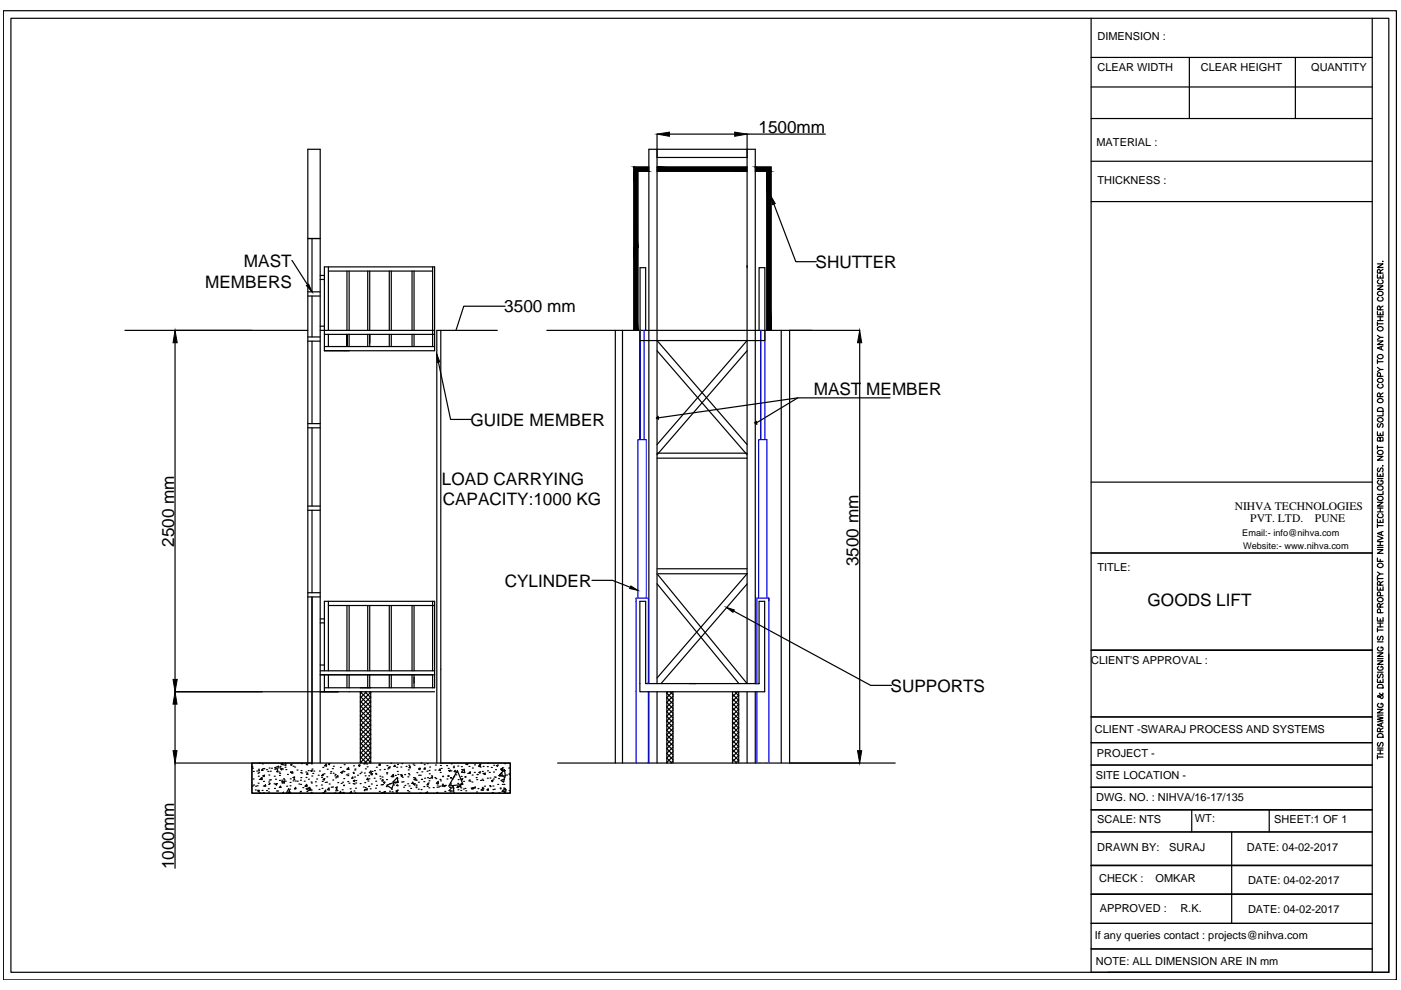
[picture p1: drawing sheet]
<svg xmlns="http://www.w3.org/2000/svg" width="297mm" height="210mm" viewBox="0 0 297 210" stroke-linecap="round" stroke-linejoin="round" font-family="sans-serif">
<!-- layer: 0 -->
<g fill="none" stroke="#000" stroke-width=".25">
<path d="M.7 2.3h295.4v205.5h-295.4zM2.3 3.9h292.2v202.2h-292.2zM231.3 3.9v202.2h59.6v-202.2M231.3 12.2h59.6M231.3 18.4h59.6M252.2 12.2v12.9M274.6 12.2v12.9M137.6 35.4h-3.2v34.6h.8v-33.7h2.4M139.3 31.7v113.2M139.3 28.4v5h19.1M139.3 36.3h19.1M139.3 35.4h19.1"/>
<path d="M141.9 28.4h13.9M160.1 36.3h2.5v33.7M160.1 35.4h3.4v34.6M175 28.4h-16.6v28.4M231.3 25.1h59.6M231.3 34.2h59.6M61.9 55.2l3.3 5.2M65.3 50.6h2.6M66.2 50.6v11.3M67.9 58.4h.9M67.9 59.3h.9M68.8 56.6h23.3v17.8h-23.3z"/>
<path d="M69.6 56.6v13.4M69.6 57.5h22.1M73.6 57.5v12.5M74 57.5v12.5M78 57.5v12.5M78.4 57.5v12.5M82.5 57.5v12.5M83 57.5v12.5M87.4 57.5v12.5M87.8 57.5v12.5M91.7 56.6v16.9M158.4 56.3v88.6l-19.1-23.2h19.1l-19.1 22"/>
<path d="M164.1 43.3l4.6 12.2h4.4M231.3 42.7h59.6M292 58.2v.8h1.2v-.8M292 56h1.2l-1.2 .7h1.2M292.3 59.3a.43 .43 0 0 0-.3 .5 .43 .43 0 0 0 .5 .4h.3a.44 .44 0 0 0 .4-.4 .44 .44 0 0 0-.2-.5M292.6 57.9v-.5l-.3-.3-.3 .3v.5h1.2M292.6 58.5v.5M293.2 55.4v.1zM293.2 57.1l-.6 .4M26.5 70h38.8M37.1 72.7v71.3M65.3 71.4h2.6"/>
<path d="M65.3 72.3h2.6M65.3 61.9h2.6M65.3 62.8h2.6M66.2 62.8v8.6M66.2 72.3v17.5M67.9 70h24.2M67.9 69.2h.9M68.8 70.9h23.3M68.8 73.5h23.3M69.6 70.9v2.6M73.6 73.4v-2.5v2.6M74 70.9v2.6"/>
<path d="M78 70.9v2.6M78.4 72.7v-1.8v2.6M82.5 70.9v2.6M83 70.9v2.6M87.4 70.9v2.6M87.8 70.9v2.6M92.9 76.8l2.6 12.1h4.4M93.5 70v91.8M105.4 70h-12.8v91.8M107.1 64.9h-8.8l-1.6 5.1M115.9 70h66.4M130.5 70v91.8"/>
<path d="M132 70v91.8M136.9 70v-13.2h-1.2v15.4h26.5v-15.4h-1.3v13.2M139.3 72.2l19.1 22.1M139.3 74.4l19.1 22M158.4 72.2l-19.1 22.1M158.4 74.4l-19.1 22M165.6 70v91.8M167.4 70v91.8M182.3 72.7v86.5M292 72.3h1.2l-1.2 .8h1.2M292 66v.7h1.2v-.7M292 60.6h1.2l-1.2 .8h1.2"/>
<path d="M292 68.3v.7M292 76.3v.8M292 77.9l.6 .4M292 76.7h1.2M292 71.1l.6 .4M292 68.7h1.2M292 68h1.2M292 67.2h1.2M292.2 69.4a.58 .58 0 0 1 .7-.1 .58 .58 0 0 1 .3 .6 .58 .58 0 0 1-.7 .3 .58 .58 0 0 1-.4-.7zM292.2 61.9a.58 .58 0 0 1 .7-.1 .58 .58 0 0 1 .3 .6 .58 .58 0 0 1-.7 .3 .58 .58 0 0 1-.4-.7zM292.3 63l-.3 .3a.58 .58 0 0 0 .7 .6 .58 .58 0 0 0 .5-.7l-.2-.2M292.6 65.7l-.1-.8h-.3l-.2 .8h1.2"/>
<path d="M292.6 66.3v.4M292.6 67.2v.8M292.7 79.8l-.1-.7h-.4l-.2 .7h1.2M292.8 73.5v.6M293.2 78.3h-.6l-.6 .5M293.2 73.3l-1.2 .5 1.2 .4M293.2 71.5h-.6l-.6 .5M293.2 64.9l-.6 .4M65.3 89.8h2.6M65.3 90.7h2.6M66.2 90.7v16.6M139.3 96.1h19.1"/>
<path d="M139.3 97.1h19.1M160.3 89.4l.1 .5-.3-.3zM169.1 84.4l-29.8 4.2 .2-.3 .1 .5-.3-.2M188.7 84.4h-19.6l-8.7 5.2M292 96.8h1.2l-1.2 .8h1.2M292 91.6v.7h1.2v-.7M292 94.5v.7M292 94.9h1.2M292.2 99.2l-.2 .3 .2 .5 .3-.1 .4-.7h.2l.1 .3-.1 .5M292.2 89.8l-.2 .3 .2 .5 .3-.1 .2-.6h.5v.4l-.1 .3M292.2 88.7a.58 .58 0 0 1 .7-.1 .58 .58 0 0 1 .3 .6 .58 .58 0 0 1-.7 .3 .58 .58 0 0 1-.4-.7zM292.2 86.6l.8-.1 .2 .1v.6h-1.2z"/>
<path d="M292.2 84.6a.58 .58 0 0 1 .7-.1 .58 .58 0 0 1 .3 .7 .58 .58 0 0 1-.7 .2 .58 .58 0 0 1-.4-.7zM292.3 81.4a.43 .43 0 0 0-.3 .5 .43 .43 0 0 0 .5 .4h.3a.44 .44 0 0 0 .4-.4 .44 .44 0 0 0-.2-.5M292.6 93l.2-.3h.3l.1 .3v.5h-1.2l.2-.8h.3l.1 .8M292.6 84.1v-.5l-.3-.3-.3 .3v.5h1.2M292.6 91.8v.5M293.2 98.7v.1zM293.2 87.5v.7h-1.2M293.2 83.3l-.6 .4M65.3 108.2h2.6M65.3 107.3h2.6M66.2 108.2v17.5M231.3 117.2h59.6"/>
<path d="M231.3 102.2h59.6M292 118.3v.7h1.2M292 116.5h1.2l-1.2 .8h1.2M292 113.7l1.2 .4-1.2 .5M292 110.1v.7h1.2v-.7M292 106.5h1.2l-1.2 .8h1.2M292 100.3v.7h1.2v-.7M292 111.1v.7M292 116.1h1.2M292 115.6h1.2M292 114.8h1.2M292 111.4h1.2"/>
<path d="M292 108.5h1.2M292 107.7h1.2M292 101.5h1.2M292.2 119.5a.58 .58 0 0 1 .7-.1 .58 .58 0 0 1 .3 .7 .58 .58 0 0 1-.7 .2 .58 .58 0 0 1-.4-.6zM292.3 108.9a.43 .43 0 0 0-.3 .5 .43 .43 0 0 0 .5 .4h.3a.44 .44 0 0 0 .4-.4 .44 .44 0 0 0-.2-.5M292.3 101.8a.43 .43 0 0 0-.3 .5 .43 .43 0 0 0 .5 .4h.3a.42 .42 0 0 0 .4-.4 .42 .42 0 0 0-.4-.5v.3M292.6 100.6v.4M292.6 107.7v.8M292.6 110.3v.5M292.6 114.8v.8M292.6 118.6v.4M292.8 112.8v.6"/>
<path d="M293.2 112.7l-1.2 .4 1.2 .5M293.2 104.2v.6h-1.2M65.3 126.6h2.6M65.3 125.7h2.6M66.2 126.6v35.2M67.9 131.2h.9M67.9 132.1h.9M69.6 127.5v14.7M69.6 128.4h22.5M73.6 128.4v13.8M74 128.4v13.8M78 128.4v13.8"/>
<path d="M78.4 128.4v13.8M82.5 128.4v13.8M83 128.4v13.8M87.4 128.4v13.8M87.8 128.4v13.8M91.7 127.5v14.7M125.5 123h4.4l3.7 1.5M139.3 120.6h19.1M139.3 123.8l17.4 21.1M155.6 129.6l29 15.7h4.4M158.4 123.8l-18.2 21.1M290.9 137.9h-59.6h59.6"/>
<path d="M292 138.4h1.2l-1.2 .8h1.2M292 130.9v.8h1.2v-.8M292 124.4v.7h1.2v-.7M292 132.1h1.2M292 122.2v.8M292 133.2v.8M292 139.6h1.2M292 136.1h1.2M292 133.6h1.2M292 132.9h1.2M292 122.7h1.2M292 121.3l.6 .4"/>
<path d="M292.1 126.9a.55 .55 0 0 1 .8-.2 .55 .55 0 0 1 .2 .8 .57 .57 0 0 1-.7 .1 .57 .57 0 0 1-.3-.7zM292.2 134.9l-.2 .3 .2 .5 .3-.1 .4-.7h.2l.1 .3-.1 .5M292.3 137.2a.43 .43 0 0 0-.3 .5 .43 .43 0 0 0 .5 .3h.3a.42 .42 0 0 0 .4-.4 .42 .42 0 0 0-.4-.4v.2M292.6 128.7v-.5l-.3-.3-.3 .3v.5h1.2M292.6 124.1v-.5l-.3-.3-.3 .3v.5h1.2M292.6 124.7v.4M292.6 131.2v.5M292.6 132.1v.8M292.7 129.9l-.1-.7-.3-.1-.3 .3v.5h1.2M292.7 126.3l-.1-.7-.3-.1-.3 .3v.5h1.2M293.2 121.7h-.6l-.6 .5M293.2 127.9l-.6 .4"/>
<path d="M293.2 123.3l-.6 .4M294.5 138.7v67.4h-59.6M37.1 146.7h30.8M37.1 149.3v9.9M67.9 143.1h24.2M67.9 142.2h24.2M67.9 141h.9M68.8 142.2v-14.7h23.3v18.3h-23.3M68.8 143.1v3.6M69.6 143.1v2.7M71.7 146.7h-3.8h24.2M73.6 143.1v2.7"/>
<path d="M74 143.1v2.7M76.4 159.5l2.2 2.2M76.4 158.5l2.2 2.2M76.4 157.5l2.2 2.2M76.4 156.5l2.2 2.2M76.4 155.6l2.2 2.1M76.4 154.5l2.2 2.2M76.4 153.6l2.2 2.2M76.4 152.6l2.2 2.2M76.4 151.6l2.2 2.2M76.4 150.7l2.2 2.1M76.4 149.6l2.2 2.2"/>
<path d="M76.4 148.7l2.2 2.2M76.4 147.7l2.2 2.2M76.4 146.7l2.2 2.2M76.4 146.7v15.1M76.7 146.7l-.3 .3M77.4 146.7l1.2 1.2M77.7 146.7l-1.3 1.3M78 143.1v2.7M78.3 146.7l.3 .2M78.4 143.1v2.7M78.6 146.8l-2.2 2.2M78.6 147.8l-2.2 2.1"/>
<path d="M78.6 148.7l-2.2 2.2M78.6 149.7l-2.2 2.2M78.6 150.7l-2.2 2.2M78.6 151.7l-2.2 2.2M78.6 152.7l-2.2 2.1M78.6 153.7l-2.2 2.1M78.6 154.6l-2.2 2.2M78.6 155.6l-2.2 2.2M78.6 156.6l-2.2 2.2M78.6 157.6l-2.2 2.2M78.6 158.6l-2.2 2.1M78.6 159.5l-2.2 2.2"/>
<path d="M78.6 146.7v15.1M82.5 143.1v2.7M83 143.1v2.7M87.4 143.1v2.7M87.8 143.1v2.7M91.7 143.1v2.7M137.6 144.9v-113.2h22.5v113.2h.8M137.6 146.7v15.1M139.3 144.9h8.3M139.3 144.9h-2.4v-17.4h-1.2v19.2h26.4v-19.2h-1.2v17.4M139.3 146.7v15.1M141.4 159.8l1.3 1.3"/>
<path d="M141.4 156.8l1.3 1.3M141.4 155.8l1.3 1.3M141.4 154.8l1.3 1.4M141.4 150.9l1.3 1.3M141.4 149.9l1.3 1.3M141.4 147l1.3 1.3M141.4 146.7v15.1M141.6 146.7l-.2 .2M142.1 146.7l.6 .6M142.6 146.7l-1.2 1.2 1.3 1.4M142.7 147.6l-1.3 1.3 1.3 1.3M142.7 148.6l-1.3 1.3"/>
<path d="M142.7 149.5l-1.3 1.4M142.7 150.5l-1.3 1.3 1.3 1.4M142.7 151.5l-1.3 1.4 1.3 1.3M142.7 152.5l-1.3 1.3 1.3 1.3M142.7 153.5l-1.3 1.3M142.7 154.5l-1.3 1.3M142.7 155.4l-1.3 1.3M142.7 156.4l-1.3 1.4 1.3 1.3M142.7 157.4l-1.3 1.3 1.3 1.3M142.7 158.4l-1.3 1.3M142.7 159.4l-1.3 1.3M142.7 146.7v15.1"/>
<path d="M146.1 144.9h14.8M155.3 159.9l1.3 1.3M155.3 158.9l1.3 1.4M155.3 158l1.3 1.3M155.3 157l1.3 1.3M155.3 156l1.3 1.3M155.3 155l1.3 1.3M155.3 154l1.3 1.3M155.3 153.1l1.3 1.3M155.3 152.1l1.3 1.3M155.3 151.1l1.3 1.3M155.3 150.1l1.3 1.3"/>
<path d="M155.3 149.1l1.3 1.3M155.3 148.2l1.3 1.3M155.3 147.2l1.3 1.3M155.3 146.7v15.1M155.4 146.7l-.1 .1M155.8 146.7l.8 .8M156.4 146.7l-1.1 1M156.6 147.4l-1.3 1.3M156.6 148.4l-1.3 1.3M156.6 149.3l-1.3 1.4M156.6 150.4l-1.3 1.3M156.6 151.3l-1.3 1.3"/>
<path d="M156.6 152.3l-1.3 1.3M156.6 153.3l-1.3 1.3M156.6 154.2l-1.3 1.4M156.6 155.3l-1.3 1.3M156.6 156.2l-1.3 1.4M156.6 157.2l-1.3 1.3M156.6 158.2l-1.3 1.3M156.6 159.2l-1.3 1.3M156.6 146.7v15.1M158.4 146.7v15.1M160.1 146.7v15.1M231.3 152h59.6"/>
<path d="M231.3 157.5h59.6M292 152l1.2 .2-1.2 .3 1.2 .3-1.2 .3M292 150.4h1.2l-1.2 .8h1.2M292 144v.7h1.2v-.7M292 140.1h1.2l-1.2 .8h1.2M292 159.8h1.2M292 159h1.2M292 158.6h1.2M292 151.6h1.2M292 142.5h1.2M292.2 157.4l-.2 .3 .2 .5 .3-.1 .4-.7h.2l.1 .3-.1 .5M292.2 155.6l.3-.1 .6 .1 .1 .7h-1.2z"/>
<path d="M292.2 145.2h.9l.1 .7h-1.2zM292.2 142.9l-.2 .3 .2 .5 .3-.1 .4-.7h.2l.1 .3-.1 .5M292.3 149.1a.43 .43 0 0 0-.3 .5 .43 .43 0 0 0 .5 .4h.3a.42 .42 0 0 0 .4-.5 .42 .42 0 0 0-.4-.4v.3M292.3 141.3a.41 .41 0 0 0-.3 .5 .41 .41 0 0 0 .5 .3h.3a.4 .4 0 0 0 .4-.4 .4 .4 0 0 0-.4-.4v.2M292.6 147l-.1 .1a.73 .73 0 0 1 .6 .9l-.2 .1-.2-.1-.2-.5h-.3l-.2 .1 .2 .2h.3l.7-.5-.1-.3M292.6 155.1v-.6l-.4-.1-.2 .7h1.2M292.6 144.3v.4M292.6 159v.8M292.8 153.4v.6M293.2 153.2l-1.2 .5 1.2 .4M293.2 154.4l-.6 .4M53.4 161.8h54.8v6.4h-54.8z"/>
<path d="M53.4 162.6h.1M53.4 161.8h-16.3v22.3M53.5 166.7h.1M53.5 162.9h.1M53.7 165.2h.1M53.7 163.6h.1M53.7 166.4h.1M54.1 167.5h.1M54.2 166.7h.1M54.4 163.5h.1M54.5 166.6h.1M54.6 167.5h.1"/>
<path d="M54.7 163.9h.1M54.7 167.7l.3-.1-.1 .3zM54.7 166.1h.1M54.8 164.6h.1M54.8 163.1h.1M54.8 163.4h.1M54.8 163.7h.1M54.9 161.8h.1M55 165.3h.1M55.1 168.1h.1M55.2 165.2l.3-.3 .1 .4zM55.4 165h.1"/>
<path d="M55.6 167.6h.1M55.6 162h.1M55.7 163.1v.3l-.3-.1zM55.7 164.5l.4-.1-.1 .3zM55.8 166.7h.1M55.8 168.1h.1M55.9 165.7h.1M55.9 163h.1M56 163h.1M56.3 166.4v.3h-.2zM56.5 167.6h.1M56.5 163.2h.1"/>
<path d="M56.8 163.6h.1M56.9 167.2h.1M56.9 167.9h.1M57 165.8h.1M57 166.3h.1M57 164.3h.1M57.1 162.8h.1M57.1 165.4h.1M57.1 166.1h.1M57.3 163.5h.1M57.3 165.3h.1M57.6 162.9h.1"/>
<path d="M58.1 166.2h.1M58.2 164.6h.1M58.2 167.2h.1M58.2 163.1h.1M58.3 162.8l.8-.3-.3 .6zM58.4 165.2h.1M58.4 166.3l.3-.2-.1 .3zM58.6 166.1h.1M58.6 167.7h.1M58.9 167.7h.1M58.9 163.4v.2h-.2zM59.2 163.7h.1"/>
<path d="M59.2 166.9h.1M59.3 165.5h.1M59.3 164.4h.1M59.3 164h.1M59.3 162.8h.1M59.4 162.5h.1M59.4 166.9h.1M59.5 166.7v.2h-.2zM59.5 163.1l.3-.2-.1 .3zM59.7 165.4h.1M59.7 165.7h.1M59.8 166h.1"/>
<path d="M59.9 163.1h.1M59.9 168.2l.2-.2v.2M59.9 161.8l-.3 .3 1 .1v-.4M60.1 165.1h.1M60.2 165.3h.1M60.3 165.6v.4h-.4zM60.4 162.7h.1M60.5 165.6h.1M60.6 163.2h.1M60.7 168.2l.5-1 .3 1M60.8 166.7h.1M60.9 164.2h.1"/>
<path d="M61.2 168.2l-.1-.1 .3-.1-.1 .2M61.2 167.8h.1M61.4 167.3h.1M61.5 168.1h.1M61.5 165.9h.1M61.5 166.6h.1M61.5 165.1h.1M61.6 163.6h.1M61.6 163.8h.1M61.7 162.2h.1M62 163.6l.1 .3h-.3zM62.1 165.6h.1"/>
<path d="M62.1 162.5h.1M62.1 164.8l.4-.1-.1 .3zM62.3 165.3h.1M62.5 162.6h.1M62.5 167.2h.1M62.6 165.6h.1M62.7 166.9v.3h-.3zM63 163.3h.1M63 165.6h.1M63.4 166.2h.1M63.6 167.9h.1M63.7 167.8h.1"/>
<path d="M63.7 165.4h.1M63.7 166.3h.1M63.7 163.8h.1M63.8 164.9h.1M63.8 163.4h.1M63.9 161.9h.1M64 163.9h.1M64.2 167h.1M64.5 165.6h.1M64.8 166.7l.3-.2-.1 .3zM64.8 163.7h.1M64.9 164.8h.1"/>
<path d="M64.9 162.1h.1M64.9 167.2l.8-.3-.2 .7zM65 166.3l.1 .4h-.4zM65.1 167.8h.1M65.1 162.2h.1M65.2 163.9l.1 .3h-.3zM65.3 161.8v-130.1h2.6v130.1M65.3 167.2h.1M65.3 163.4h.1M65.4 165.2h.1M65.9 167.2v.3h-.3zM65.9 163.4l.3-.1-.1 .3z"/>
<path d="M65.9 165.8h.1M66 167.5h.1M66 168h.1M66 166h.1M66 162h.1M66.1 164.5h.1M66.2 163.1h.1M66.3 164h.1M66.5 163.5h.1M66.9 165.8h.1M67 166.6h.1M67.1 165.2h.1"/>
<path d="M67.5 164.4h.1M67.6 167.4h.1M67.7 163.5h.1M68.1 166.4h.1M68.2 164.8h.1M68.2 164.5l.2-.3 .1 .3zM68.3 167.2h.1M68.3 165.7h.1M68.4 168.1h.1M68.4 164.2h.1M68.4 162.7h.1M68.5 165.3h.1"/>
<path d="M68.5 165.2l.4-.1-.2 .2zM68.7 168h.1M68.7 164.1h.1M68.9 165.9h.1M69 167.5l.1 .3h-.3zM69.2 162v.4h-.4zM69.2 165.8h.1M69.3 164.7h.1M69.4 163.1h.1M69.4 167.4l.4-.3v.4zM69.6 162l.3-.1-.1 .2zM69.8 166.2h.1"/>
<path d="M70 163.9h.1M70.1 163.6h.1M70.2 166.9h.1M70.5 163h.1M70.5 166.9h.1M70.6 165.4h.1M70.6 163.9h.1M70.7 162.5h.1M70.9 168.1h.1M71 164.5h.1M71.1 164.2h.1M71.1 167.7h.1"/>
<path d="M71.1 164.9h.1M71.2 167l.3-.1-.1 .3zM71.3 167.4h.1M71.4 167.6h.1M71.6 165.9h.1M71.6 164.5l.1 .2h-.3zM72.2 162.7h.1M72.2 167.8l.1 .3-.3-.1zM72.2 163.8l.4-.2-.1 .3zM72.3 166.1h.1M72.5 163.7h.1M72.5 167.5h.1"/>
<path d="M72.6 168.1h.1M72.6 165.8h.1M72.7 163.5h.1M72.8 168h.1M72.8 166.6h.1M72.8 166.5h.1M72.9 165.1h.1M72.9 163.6h.1M73 162.1h.1M73.4 164.3h.1M73.7 164.5h.1M73.7 165.7h.1"/>
<path d="M73.8 164.1h.1M73.9 162.8l.1 .3h-.4zM74 166.1h.1M74.2 168.2l.3-.4v.4M74.2 167.2h.1M74.8 164.7v.3h-.2zM74.9 166.1h.1M74.9 163.8h.1M74.9 164h.1M74.9 165.6l.3-.2-.1 .3zM75 162.4h.1M75 167.7h.1"/>
<path d="M75.1 166.2h.1M75.2 164.7h.1M75.2 163.3h.1M75.3 163.1h.1M75.3 168.2h.1M75.4 167.1h.1M75.4 166h.1M75.4 165.5h.1M75.8 164.4h.1M76 162.3l.3-.1-.1 .3zM76.1 162.2h.1M76.3 164h.1"/>
<path d="M76.4 166.1h.1M76.4 161.4l.4 .4M76.4 160.5l1.4 1.3M76.6 163.7h.1M77 166.9h.1M77.2 167.6h.1M77.2 163.9h.1M77.2 161.8v.2h.2v-.2M77.3 167.4h.1M77.3 165.9h.1M77.4 167h.1M77.4 164.5h.1"/>
<path d="M77.5 163h.1M77.6 167.3l.3-.1-.1 .3-.2-.1M77.8 162h.1M77.8 162.6h.1M78 165v.3h-.2zM78 165.6h.1M78.2 166.7h.1M78.2 164.5h.1M78.2 165.1h.1M78.3 163.8l.3-.3 .1 .4zM78.5 167.2h.1M78.6 160.5l-1.3 1.3"/>
<path d="M78.6 161.5l-.3 .3M78.6 164.1l.4-.1-.1 .3zM78.7 166.2h.1M78.9 163.6h.1M79.3 165h.1M79.4 163.4h.1M79.6 167.1h.1M79.6 164h.1M79.7 165.6h.1M79.7 164.2h.1M79.8 162.7h.1M79.8 166.5h.1"/>
<path d="M80.4 167.8h.1M80.4 162.2h.1M80.5 163.2h.1M80.5 164.6h.1M80.5 162l.1 .2h-.3zM80.6 165.1h.1M80.8 166.4h.1M80.9 168.2l.8-.4-.1 .4M81 166.4h.1M81 164.7h.1M81.1 166.4h.1M81.2 165.3v.3h-.2z"/>
<path d="M81.3 165.9l.3-.1-.1 .3zM81.5 163.1h.1M81.5 167.9h.1M81.9 166.8h.1M81.9 165.3h.1M82 166.5l1.6-.6-.5 1.3zM82 163.8h.1M82 164.1h.1M82 162.3h.1M82.2 163h.1M82.4 162.7l.3-.1-.1 .2zM82.6 167.8h.1"/>
<path d="M82.7 166.1h.1M82.8 161.8h.1M82.9 164.7h.1M83 167.3h.1M83.1 167.9h.1M83.2 164.7h.1M83.4 164.2l.1 .4h-.5zM83.5 166.4h.1M83.7 162.2l.1 .3h-.3zM83.8 166h.1M83.8 164.4h.1M83.9 165.9h.1"/>
<path d="M84 167.7l.3-.1-.1 .2zM84.1 166.5h.1M84.1 168h.1M84.1 162.7h.1M84.2 166.6h.1M84.2 165h.1M84.2 163.6h.1M84.2 164.9l.2 1-1.1-.1zM84.3 162.1h.1M84.3 167.5h.1M84.4 164.2h.1M84.4 165.6v.2h-.3z"/>
<path d="M84.9 164.2h.1M85 162.6h.1M85 164.5l.3-.1-.1 .2zM85.2 165.8h.1M85.2 161.9h.1M85.3 164.8h.1M85.5 165.8h.1M85.6 166.9h.1M85.8 164.2h.1M85.8 166.5h.1M86.1 162.5h.1M86.4 167.6h.1"/>
<path d="M86.4 166.2h.1M86.5 164.7h.1M86.6 163.2h.1M86.6 164h.1M86.7 167.9h.1M86.7 162.2h.1M86.7 166.7h.1M86.7 164.3h.1M86.9 162.5l.1 .3h-.3zM87.1 167.2h.1M87.5 165.8l.1 .3h-.3zM87.6 162h.1"/>
<path d="M87.7 164.9h.1M87.7 166.3l.3-.2-.1 .3zM87.8 162.2h.1M87.8 165.3l.3-.3 .1 .4zM88.2 166.4h.1M88.2 166.7h.1M88.2 167h.1M88.3 165.4h.1M88.4 163.8h.1M88.7 167.3h.1M88.7 165.8h.1M88.8 164.4h.1"/>
<path d="M88.8 163.1l.3-.2-.1 .3zM88.8 162.9h.1M89.1 168.1h.1M89.1 164.4h.1M89.3 167.4h.1M89.3 161.8h.1M89.4 165.3h.1M89.4 163.6h.1M89.9 165.7h.1M89.9 166.8h.1M89.9 162.1h.1M90 165h.1"/>
<path d="M90.1 162.8l.1 .3h-.3zM90.5 168.2l-.2-.2 .4-.1-.1 .3M90.5 163.5h.1M90.6 166.7h.1M90.6 161.9h.1M90.7 164.9h.1M90.7 166.1l.1 .3h-.3zM90.8 166h.1M90.8 164.9h.1M90.9 167h.1M91 165.6h.1M91 163.4h.1"/>
<path d="M91 164.1h.1M91 165h.1M91.1 162.6h.1M91.4 164.8l.3-.1-.1 .3zM91.5 164.5h.1M91.8 167h.1M92.2 164.9h.1M92.2 163.3h.1M92.3 162.2h.1M92.4 165.1h.1M92.5 166.1l.4-.4v.4zM92.6 168h.1"/>
<path d="M92.7 166.9h.1M92.7 166.4h.1M92.9 166.9h.1M93.2 166.7h.1M93.3 165.3h.1M93.3 163.1l.1 .3-.3-.1zM93.3 163.8h.1M93.4 162.3h.1M93.4 165.6h.1M93.5 162.9h.1M93.8 166.3h.1M93.8 164.6h.1"/>
<path d="M93.8 164.7h.1M93.9 166.4l.1 .3h-.3zM94.1 166.6l.3-.1-.1 .3zM94.3 167.8h.1M94.4 166.5h.1M94.7 162.3h.1M94.8 165.2h.1M95 164.5h.1M95 162.9h.1M95.2 163.4l.3-.1-.1 .3zM95.3 166.9h.1M95.4 167.9h.1"/>
<path d="M95.5 166.4h.1M95.5 166.1h.1M95.5 164.9h.1M95.6 163.4h.1M95.7 162h.1M96 165.1h.1M96.1 167.1h.1M96.1 166.7l.1 1.1-1-.2zM96.1 168.1h.1M96.1 162.8h.1M96.2 162.5h.1M96.2 164.7h.1"/>
<path d="M96.5 163.4v.2h-.2zM96.6 164.3h.1M96.8 163.7h.1M97 163.4l1.2 2.9-3 .4zM97.1 166.1h.1M97.1 162.4h.1M97.1 167.5h.1M97.1 166.7v.3l-.2-.1zM97.1 165.3h.1M97.3 166.8l.3-.4 .1 .4zM97.7 167.6h.1M97.7 167h.1"/>
<path d="M97.7 166.1h.1M97.8 164.6h.1M97.8 162.5h.1M97.8 165.2l.3-.1-.1 .2zM97.9 163.2h.1M98.2 167.3h.1M98.3 165.7h.1M98.4 163.1l.1 .7-.6-.1zM98.6 167.2h.1M98.6 164.7h.1M98.6 164.8h.1M98.7 167.7h.1"/>
<path d="M98.7 162h.1M98.9 162l.3-.1-.1 .2zM99.2 164h.1M99.4 165.6h.1M99.4 162.5h.1M99.5 163.9h.1M99.5 165.4h.1M99.6 165.6h.1M99.7 163.6v.3h-.2zM99.9 167.1h.1M100 167.2h.1M100.1 165.8h.1"/>
<path d="M100.1 167.2h.1M100.1 164.3h.1M100.1 162.8h.1M100.3 167l.1 .2h-.3l.2-.2M100.5 167l.3-.1-.1 .2zM100.6 163.8h.1M100.6 162.2h.1M101 164.9h.1M101 167.9h.1M101.1 165.3h.1M101.2 164.2h.1M101.3 167.2h.1"/>
<path d="M101.5 163.8l.3-.2v.3zM101.8 162h.1M101.8 162.6h.1M101.8 162.1v.4h-.3zM101.9 165.5h.1M102 167.5l.4-.3v.4zM102.2 165.2h.1M102.3 166.9h.1M102.3 163.6h.1M102.3 165.5h.1M102.4 164h.1M102.4 162.5h.1"/>
<path d="M102.4 167.2h.1M102.7 166.7h.1M102.9 163.9v.3h-.3zM103.3 167.4h.1M103.3 162.5h.1M103.3 165h.1M103.4 163.4h.1M103.4 161.8h.1M103.5 167.2v.3h-.2zM103.7 163.8h.1M103.8 166.6h.1M103.9 165h.1"/>
<path d="M103.9 166.8h.1M104.2 162.7h.1M104.2 165.6l.3-.2-.1 .3zM104.3 165.6h.1M104.3 168.1h.1M104.5 168.1h.1M104.5 167.4h.1M104.5 166.7h.1M104.6 165.2h.1M104.6 163.7h.1M104.7 162.2h.1M104.8 164.7h.1"/>
<path d="M104.8 167.3h.1M105 164.8h.1M105.1 163.2h.1M105.3 162.3l.3-.1-.1 .3zM105.5 166.3h.1M105.7 165.1h.1M105.8 168.1h.1M106 167.1h.1M106.1 167.2h.1M106.1 164.2v.3h-.3zM106.2 163.1h.1M106.2 165.5l.8-.4-.2 .7z"/>
<path d="M106.2 163.2l.3-.4 .1 .4zM106.3 163.4h.1M106.4 163.8l.1 .7h-.7zM106.5 166.3h.1M106.6 162.8h.1M106.6 165.7h.1M106.7 164.6h.1M106.7 167.5v.3h-.2zM106.8 163.5h.1M106.8 167.1h.1M106.8 167.8h.1M106.8 166.3h.1"/>
<path d="M106.8 168.2l.3-.3v.3M106.8 167.3l.4-.1-.1 .3zM106.9 164.9h.1M106.9 163.2l.3 1.4-1.4-.1zM106.9 163.4h.1M107 161.9h.1M107.1 167.7h.1M107.2 167.5h.1M107.4 164.3h.1M107.9 162.8h.1M107.9 167.6h.1M108.1 165.2h.1"/>
<path d="M108.2 164l-.3 .1 .2 .2 .1-.2M118.2 161.8h71.6M141.4 161.7l.1 .1M141.4 160.7l1 1.1M142.7 160.3l-1.3 1.4M142.7 161.3l-.5 .5M155.3 160.9l.9 .9M156.6 160.2l-1.3 1.3M156.6 161.1l-.6 .7M231.3 162.2h59.6M231.3 166.9h59.6M231.3 176.4h59.6"/>
<path d="M252.7 171.7v4.7M261.1 176.4v19.4M269.1 171.7v4.7M290.9 171.7h-59.6h59.6M292 160.5h1.2M292 160.1v.8M231.3 183.5h59.6M231.3 195.8h59.6M290.9 183.5h-59.6h59.6M290.9 189.6h-59.6h59.6M231.3 201.2h59.6"/>
<circle cx="292.6" cy="75.6" r=".56"/>
<circle cx="292.6" cy="80.7" r=".56"/>
<circle cx="292.6" cy="95.9" r=".56"/>
<circle cx="292.6" cy="103.5" r=".56"/>
<circle cx="292.6" cy="105.7" r=".56"/>
</g>
<g fill="#000" stroke="#000" stroke-width=".21">
<path d="M139.3 28.4l2.6-.4v.9zM155.8 28l2.6 .4-2.6 .5zM163.5 41.6l.9 1.6-.6 .2zM37.1 70l.5 2.7h-.9zM65 60.6l.4-.4 .8 1.7zM92.6 75.1l.6 1.6-.5 .2zM182.3 70l.4 2.7h-.9zM160.1 89.6l.3 .1zM160.3 89.4l.1 .2h-.3zM133.8 124.2l1.4 1-1.7-.4zM154 128.8l1.7 .5-.3 .5zM36.7 144h.9l-.5 2.7z"/>
<path d="M37.1 146.7l.4 2.6h-.8zM36.7 159.2h.8l-.4 2.6zM181.8 159.2h.9l-.4 2.6z"/>
<path d="M134.4 35.4v.9h3.2zM134.4 35.4h3.2v.9z"/>
<path d="M139.3 35.4v.9h19.1zM139.3 35.4h19.1v.9z"/>
<path d="M160.1 35.4v.9h3.4zM160.1 35.4h3.4v.9z"/>
<path d="M134.4 36.3v16.2h.8zM134.4 36.3h.8v16.2z"/>
<path d="M134.4 52.5v17.5h.8zM134.4 52.5h.8v17.5z"/>
<path d="M162.6 36.3v33.7h.9zM162.6 36.3h.9v33.7z"/>
<path d="M139.5 88.3l-.2 .3h.3zM139.3 88.6h.3z"/>
<path d="M139.3 88.6h.3zM139.3 88.6h.3v.2z"/>
<path d="M160.1 89.6l.3 .1zM160.1 89.7h.3v.2z"/>
</g>
<path d="M135.7 70v23.2v-23.2M136.6 70v23.2M161.3 70v23.2v-23.2M162.2 70v23.2M135.2 126.8v-33.6h1.8v33.6M160.9 126.8v-33.6h1.7v33.6M137.4 144.9v-18.1h-2.5v35M137.4 146.7v15.1M160.5 144.9v-18.1h2.5v35M160.5 146.7v15.1" fill="none" stroke="#00f" stroke-width=".25"/>
<path d="M139.3 120.6v1.1M160.5 161.8h.8M162.2 161.8h.8" fill="none" stroke="#f00" stroke-width=".25"/>
<g font-size="3.6">
<text x="160.8" y="28.2">1500mm</text>
<text x="51.7" y="56.6">MAST</text>
<text x="172.9" y="56.8">SHUTTER</text>
<text x="43.5" y="61">MEMBERS</text>
<text x="106.9" y="66.2">3500 mm</text>
<text x="172.5" y="83.8">MAST MEMBER</text>
<text x="99.7" y="90.2">GUIDE MEMBER</text>
<text x="93.7" y="102.7">LOAD CARRYING</text>
<text x="93.9" y="107.1">CAPACITY:1000 KG</text>
<text x="36.9" y="115.9" transform="rotate(-90 36.9 115.9)">2500 mm</text>
<text x="107" y="124.4">CYLINDER</text>
<text x="182" y="120" transform="rotate(-90 182 120)">3500 mm</text>
<text x="243.3" y="128.5">GOODS LIFT</text>
<text x="188.8" y="146.6">SUPPORTS</text>
<text x="36.9" y="184.3" transform="rotate(-90 36.9 184.3)">1000mm</text>
</g>
<g font-size="2.5">
<text x="261.8" y="108.1">NIHVA TECHNOLOGIES</text>
<text x="265.1" y="110.7">PVT. LTD.</text>
<text x="278.8" y="110.7">PUNE</text>
</g>
<g font-size="2.3">
<text x="232.7" y="8.6">DIMENSION :</text>
<text x="232.7" y="15">CLEAR WIDTH</text>
<text x="254.6" y="15">CLEAR HEIGHT</text>
<text x="278" y="15">QUANTITY</text>
<text x="232.5" y="31">MATERIAL :</text>
<text x="232.7" y="39.1">THICKNESS :</text>
<text x="232.7" y="121.1">TITLE:</text>
<text x="231.3" y="140.7">CLIENT'S APPROVAL :</text>
<text x="232.1" y="155.5">CLIENT -SWARAJ PROCESS AND SYSTEMS</text>
<text x="232.6" y="160.5">PROJECT -</text>
<text x="232.4" y="165.2">SITE LOCATION -</text>
<text x="232.4" y="169.8">DWG. NO. : NIHVA/16-17/135</text>
<text x="232.6" y="174.5">SCALE: NTS</text>
<text x="253.4" y="174.4">WT:</text>
<text x="270.2" y="174.5">SHEET:1 OF 1</text>
<text x="232.6" y="180.4">DRAWN BY:</text>
<text x="247.9" y="180.5">SURAJ</text>
<text x="264.4" y="180.4">DATE: 04-02-2017</text>
<text x="233" y="187.1">CHECK :</text>
<text x="245" y="187">OMKAR</text>
<text x="264.6" y="187.4">DATE: 04-02-2017</text>
<text x="233.2" y="193.3">APPROVED :</text>
<text x="250.3" y="193.4">R.K.</text>
<text x="264.6" y="193.6">DATE: 04-02-2017</text>
<text x="232.1" y="199">If any queries contact : projects@nihva.com</text>
<text x="232.4" y="204.6">NOTE: ALL DIMENSION ARE IN mm</text>
</g>
<g font-size="1.9">
<text x="263.4" y="113.6">Email:- info@nihva.com</text>
<text x="263.6" y="116.5">Website:- www.nihva.com</text>
</g>
</svg>
